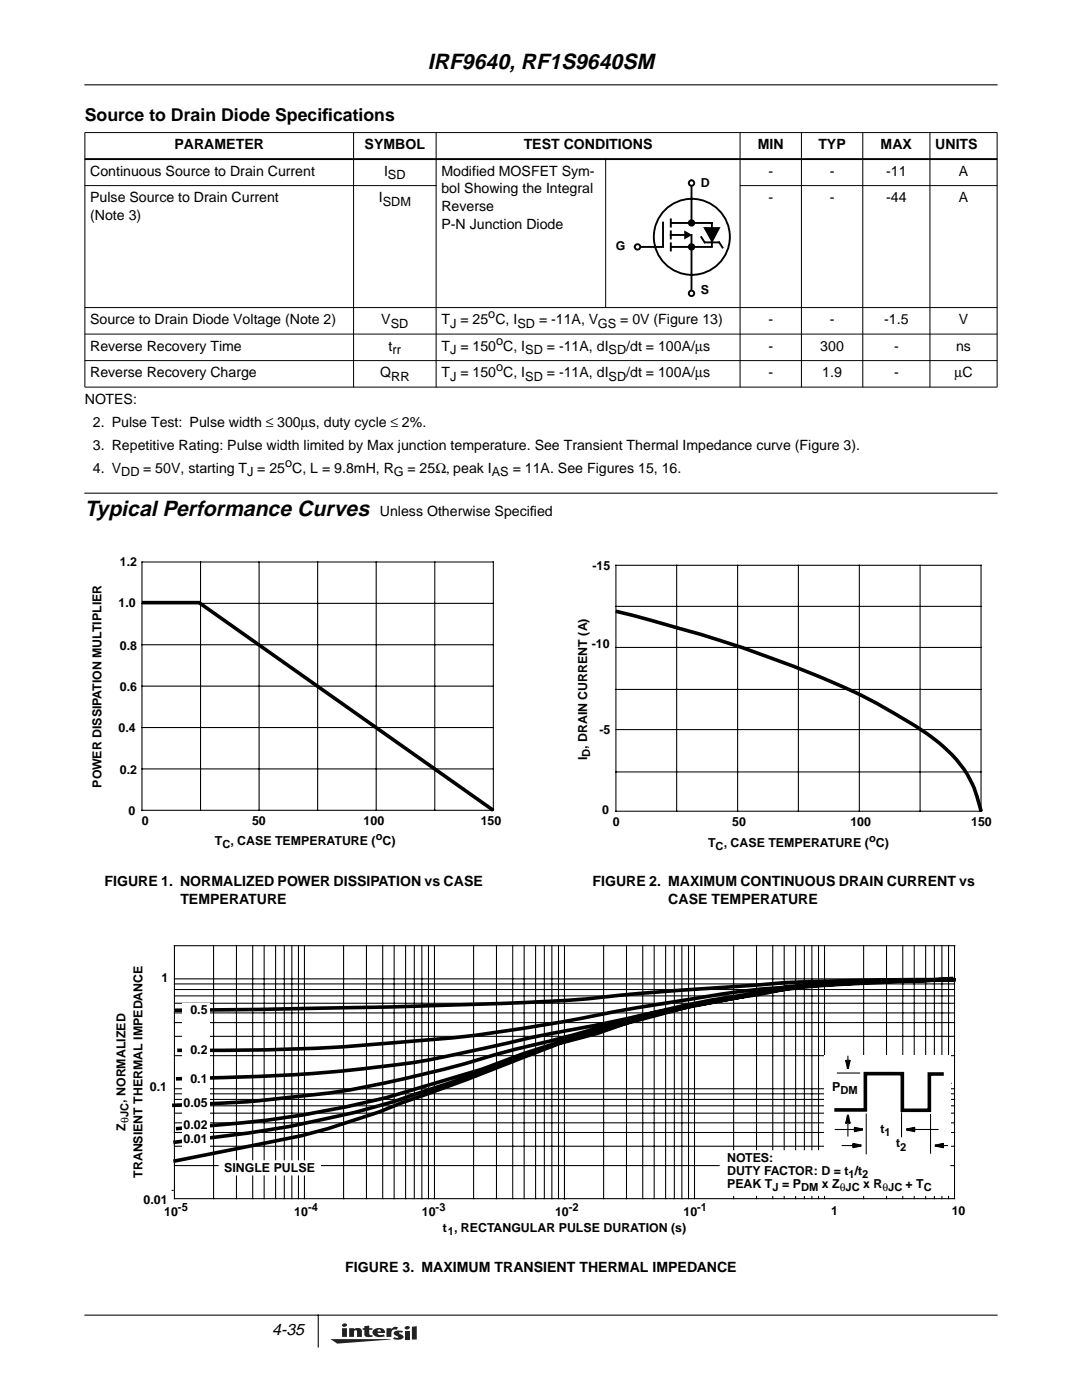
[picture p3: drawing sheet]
<svg xmlns="http://www.w3.org/2000/svg" width="216mm" height="279mm" viewBox="0 0 216 279" stroke-linecap="round" stroke-linejoin="round" font-family="sans-serif">
<path d="M16.9 16.9h182.1M16.9 262.5h182.1M63.5 262.5v6.3" fill="none" stroke="#000" stroke-width=".21"/>
<path d="M65.9 264.1h17.3v4.1h-17.3z" fill-rule="evenodd" fill="#fff"/>
<g fill="#231f20">
<path d="M80.8 264.8a.55 .55 0 0 1 1 .2 .55 .55 0 0 1-.5 .3 .55 .55 0 0 1-.6-.3z"/>
<path d="M65.9 267.2l12.2 .1-10.8 .8z"/>
<path d="M77.1 265.1h1v.2a.93 .93 0 0 1 1.3-.4l-.3 .5a.67 .67 0 0 0-.7 0 .67 .67 0 0 0-.3 .7v.7h-1z"/>
<path d="M69.7 265.1h.9v.2a.96 .96 0 0 1 1.6 .4v1.1h-1v-1.1l-.2-.2-.3 .1-.1 1.2h-.9z"/>
<path d="M72.7 264.7l1-.1v.5h.6v.3h-.6v.9l.3 .2 .3-.1 .1 .3-.6 .1a.87 .87 0 0 1-1.1-.5v-.9h-.3v-.3h.3z"/>
<path d="M80.8 265.6h.9v1.7h-.9z"/>
<path d="M82.2 264.8l1-.1v2.6h-1z"/>
<path d="M78.7 265.8l.6-.2 1.1 .1-.2 .3-.5-.1v.2a.74 .74 0 0 1 .8 .9 1.93 1.93 0 0 1-2.1 .2l.3-.3a.57 .57 0 0 0 .8 0l-.8-.5a.38 .38 0 0 1 0-.6z"/>
<path d="M68.3 265.1v1.7h.9v-1.7zM68.3 264.3l-.1 .2a.5 .5 0 0 0 .6 .3 .5 .5 0 0 0 .4-.5 .64 .64 0 0 0-.9 0z"/>
<path d="M74.5 265.4a.86 .86 0 0 0-.1 .9 .86 .86 0 0 0 .8 .5l1.6-.1-.3-.4-.3 .1a.61 .61 0 0 1-.9-.4h1.5a.93 .93 0 0 0-1.1-1l-.5 .1zM75.5 265.4h.4l.1 .3h-.7z"/>
</g>
<path d="M16.9 98.1h182.1v2.1h-182.1z" fill-rule="evenodd" fill="#fff"/>
<path d="M16.9 98.4h182.1z" fill="#fff" stroke="#000" stroke-width=".21"/>
<g fill="#000" stroke="#000" stroke-width=".2">
<path d="M16.9 37h70.2zM16.9 26.5h182.1zM147.6 37h51.4zM16.9 26.5v50.7zM70.6 26.4v50.9zM87 26.4v50.9zM120.9 31.6v29.8zM147.7 26.4v50.9zM159.9 26.4v50.9zM172.2 26.4v50.9zM185.6 26.4v50.9zM199 26.5v50.7z"/>
<path d="M16.9 61.4h182.1zM16.9 66.7h182.1zM16.9 72h182.1zM16.9 77.3h182.1z"/>
</g>
<path d="M16.9 31.8h182.1z" fill="#000" stroke="#000" stroke-width=".38"/>
<path d="M133.1 41.5a7.6 7.6 0 0 1 5-1.8v7.6v-7.6a7.6 7.6 0 0 1 7.2 9.7 7.6 7.6 0 0 1-11.3 4.2 7.6 7.6 0 0 1-.9-12.1z" fill="#fff"/>
<g fill="none" stroke="#000" stroke-width=".38">
<path d="M138 36v8.5M126.7 49.3h5.6M133.9 43.8v1.4M133.9 46.9h2.6M134 49.3h8M134.1 44.5h7.9M136.7 46.3l1 .6-1 .6zM138 46.9v12.2M139.9 47.3l.7 1M142 44.6v4.5"/>
<circle cx="138" cy="44.5" r=".54"/>
<circle cx="138" cy="49.3" r=".54"/>
<circle cx="138" cy="47.3" r="7.6"/>
</g>
<path d="M136.7 46.3l1 .6-1 .6z" fill="#000"/>
<path d="M132.3 44.4v4.7zM133.9 46.2v1.4zM133.9 48.6v1.4zM140.6 45.5h2.9l-1.4 2.6zM140.7 48.4h2.8zM143.5 48.4l.7 1z" fill="#000" stroke="#000" stroke-width=".38"/>
<path d="M137.5 44.2l.5-.3v.6v-.6a.55 .55 0 0 1 .5 .7 .55 .55 0 0 1-.7 .4 .55 .55 0 0 1-.3-.8zM137.5 49l.5-.3v.6v-.6a.55 .55 0 0 1 .5 .7 .55 .55 0 0 1-.7 .4 .55 .55 0 0 1-.3-.8z" fill="#000"/>
<path d="M137.7 36h.3v.5v-.5a.55 .55 0 0 1 .5 .7 .55 .55 0 0 1-.9 .2 .55 .55 0 0 1 .1-.9z" fill="#fff"/>
<circle cx="138" cy="36.5" r=".54" fill="none" stroke="#000" stroke-width=".38"/>
<path d="M137.7 58.1l.3-.1v.6v-.6a.55 .55 0 0 1 .5 .7 .55 .55 0 0 1-.9 .3 .55 .55 0 0 1 .1-.9z" fill="#fff"/>
<circle cx="138" cy="58.5" r=".54" fill="none" stroke="#000" stroke-width=".38"/>
<path d="M126.7 49l.5-.3v.6v-.6a.55 .55 0 0 1 .6 .7 .55 .55 0 0 1-.8 .4 .55 .55 0 0 1-.3-.8z" fill="#fff"/>
<circle cx="127.2" cy="49.3" r=".54" fill="none" stroke="#000" stroke-width=".38"/>
<g fill="none" stroke="#000" stroke-width=".21">
<path d="M28.3 112.2h70.1v49.5h-70.1zM40 112.2v49.5M51.7 112.2v49.5M63.4 112.2v49.5M75.1 112.2v49.5M86.8 112.2v49.5M122.9 112.8h72.9v49.1h-72.9zM135 112.8v49.1M147.2 112.8v49.1M159.3 112.8v49.1M171.5 112.8v49.1M183.6 112.8v49.1"/>
<path d="M28.3 120.4h70.1M28.3 128.7h70.1M28.3 136.9h70.1M122.9 137.6h72.9M122.9 129.2h72.9M122.9 121h72.9M28.3 145.2h70.1M28.3 153.5h70.1M122.9 154.1h72.9M122.9 145.6h72.9M34.8 188.7v50.5h155.7v-50.5M34.8 198.8h155.7"/>
<path d="M34.8 197.5h155.7M34.8 196.4h155.7M34.8 195.4h155.7M42.6 188.7v50.5M47.2 188.7v50.5M50.4 188.7v50.5M52.7 188.7v50.5M55 188.7v50.5M56.7 188.7v50.5M58.2 188.7v50.5M59.6 188.7v50.5M60.7 188.7v50.5"/>
<path d="M68.6 188.7v50.5M73.1 188.7v50.5M76.4 188.7v50.5M78.6 188.7v50.5M80.9 188.7v50.5M82.7 188.7v50.5M84.2 188.7v50.5M85.5 188.7v50.5M86.7 188.7v50.5M94.5 188.7v50.5M99.1 188.7v50.5M102.3 188.7v50.5"/>
<path d="M104.6 188.7v50.5M106.9 188.7v50.5M108.6 188.7v50.5M110.1 188.7v50.5M111.4 188.7v50.5M112.6 188.7v50.5M120.4 188.7v50.5M125 188.7v50.5M128.3 188.7v50.5M130.5 188.7v50.5M132.8 188.7v50.5M134.6 188.7v50.5"/>
<path d="M136.1 188.7v50.5M137.4 188.7v50.5M138.6 188.7v50.5M146.4 188.7v50.5M151 188.7v50.5M154.2 188.7v50.5M156.5 188.7v50.5M158.8 188.7v50.5M160.5 188.7v50.5M162 188.7v50.5M163.3 188.7v50.5M164.5 188.7v50.5"/>
<path d="M172.3 188.7v50.5M176.9 188.7v50.5M180.1 188.7v50.5M182.4 188.7v50.5M184.7 188.7v50.5M186.4 188.7v50.5M187.9 188.7v50.5M189.3 188.7v50.5M34.8 219.4h155.7M34.8 218.3h155.7M34.8 217.3h155.7M34.8 210.7h155.7"/>
<path d="M34.8 206.8h155.7M34.8 204.1h155.7M34.8 202.2h155.7M34.8 200.2h155.7M34.4 237.6h.1M34.8 232.6h155.7M34.8 228.8h155.7M34.8 226h155.7M34.8 224.1h155.7M34.8 222.2h155.7M34.8 220.7h155.7"/>
</g>
<path d="M28.7 120.3h11l58.4 41.2M123.2 122.1l5.9 1.5 11.4 3.2 7.9 2.6 8.1 2.9 7.7 3 6.7 3 7.5 4a48.4 48.4 0 0 1 12.1 8.8 21.6 21.6 0 0 1 5.2 10.5M189.6 195.5h-5.1a147.9 147.9 0 0 0-37.6 3.7l-8.7 1.5-16.3 4.3-10.4 3.2-7.6 2.6-7.1 2.9-18.1 6.1a239.3 239.3 0 0 1-43.7 8.1M189.8 195.6a500.3 500.3 0 0 0-38.1 1.8l-6.5 .8-10.2 1.7a464.9 464.9 0 0 0-23.6 4.2l-6.4 1a263.2 263.2 0 0 1-28.5 3.2 424.5 424.5 0 0 1-40.8 1.3M189.8 195.3l-7.1 .4a213.4 213.4 0 0 0-27.8 1.8l-13.1 2.5a139.8 139.8 0 0 0-17.5 3.7l-1.4 .4a339.4 339.4 0 0 1-22.8 6 252.6 252.6 0 0 1-34.2 8l-8.5 1a179.9 179.9 0 0 1-19.6 1.4l-3.1 .1M189.8 195.4l-7.8 .4h-11l-14 1.2-8.9 1.9-11.4 2.2-9.7 2.3a297.1 297.1 0 0 0-30.8 10l-7.3 2.2a187.7 187.7 0 0 1-40.5 8.5l-12.9 1.1M190.1 195.5l-17.3 .3-11.9 .8-9.7 1.9-7.4 1-6.1 1.2-7.9 1.8-10.7 3.8-7.3 1.9-18.6 7.2-13 4.7a173.5 173.5 0 0 1-20.1 6.6l-25.1 5M190.2 195.5l-16.5 .1a424 424 0 0 0-31.5 1.6l-16.8 1.3a371.6 371.6 0 0 1-35.2 2.1l-14.8 .4-40.2 .6M190.4 195.5l-8.9 .3a269.6 269.6 0 0 0-24.6 1.6l-4.5 .6a216.6 216.6 0 0 0-27.1 5.2l-6.2 1.4a864.5 864.5 0 0 0-32.1 6.6 286.6 286.6 0 0 1-44 3.9l-7.5 .2" fill="none" stroke="#000" stroke-width=".72"/>
<path d="M43.7 231.7h20.2v2.8h-20.2z" fill-rule="evenodd" fill="#fff" stroke="#fff" stroke-width=".21"/>
<path d="M36.3 200.2h5.5v28.8h-5.5z" fill-rule="evenodd" fill="#fff"/>
<path d="M183.7 216.2h6.1" fill="none" stroke="#000" stroke-width=".21"/>
<path d="M164.5 210.5h25.2v20.3h-25.2z" fill-rule="evenodd" fill="#fff"/>
<path d="M188 214.3h-2.6v7.3h-5.2M166.8 221.5h5.9v-7.2h7.4v7.3" fill="none" stroke="#000" stroke-width=".72"/>
<path d="M34.8 188.7h155.7M167.1 214.1h4.4M169.2 210.8v1.4M166.7 225.4h4.4M168 228.6h2.8M169.2 223.6v3.1M172.8 222.3v8M179.9 222.1v4.8M181.9 225.4h5.3M185.7 222.4v7.7M187.7 228.6h1.4" fill="none" stroke="#000" stroke-width=".21"/>
<path d="M168.8 211.6l.4 .6 .4-.6-.4 1.7zM169.2 222.5l.4 1.7-.4-.6-.4 .6zM170.1 228.3l1.8 .3-1.8 .4 .7-.4zM170.4 225l1.8 .4-1.8 .4 .7-.4zM180.8 225.4l1.8-.4-.7 .4 .7 .4zM186.6 228.6l1.7-.3-.6 .3 .6 .4z" fill="none" stroke="#000" stroke-width=".38"/>
<path d="M168.8 211.6l.4 .6 .4-.6-.4 1.7zM169.2 222.5l.4 1.7-.4-.6-.4 .6zM170.1 228.3l1.8 .3-1.8 .4 .7-.4zM170.4 225l1.8 .4-1.8 .4 .7-.4zM180.8 225.4l1.8-.4-.7 .4 .7 .4zM186.6 228.6l1.7-.3-.6 .3 .6 .4z" fill="#000"/>
<path d="M143.7 229.7h45.8v8.9h-45.8z" fill-rule="evenodd" fill="#fff" stroke="#fff" stroke-width=".21"/>
<g font-size="4.3">
<text x="85.4" y="13.8">IRF9640, RF1S9640SM</text>
<text x="16.9" y="103">Typical Performance Curves</text>
</g>
<g font-size="3.5">
<text x="16.9" y="24.2">Source to Drain Diode Specif</text>
<text x="64.3" y="24.2">ications</text>
</g>
<text font-size="3.2" x="54.3" y="266.5">4-35</text>
<g font-size="2.8">
<text x="34.8" y="29.7">PARAMETER</text>
<text x="72.8" y="29.7">SYMBOL</text>
<text x="104.5" y="29.7">TEST CONDITIONS</text>
<text x="151.2" y="29.7">MIN</text>
<text x="163.3" y="29.7">TYP</text>
<text x="175.7" y="29.7">MAX</text>
<text x="186.6" y="29.7">UNITS</text>
<text x="18" y="35">Continuous Source to Drain Current</text>
<text x="76.6" y="35">I</text>
<text x="88.1" y="35">Modified MOSFET Sym-</text>
<text x="153.3" y="35">-</text>
<text x="165.6" y="35">-</text>
<text x="176.8" y="35">-11</text>
<text x="191.3" y="35">A</text>
<text x="18" y="40.3">Pulse Source to Drain Current</text>
<text x="75.6" y="40.3">I</text>
<text x="88.1" y="38.6">bol Showing the Integral</text>
<text x="153.3" y="40.3">-</text>
<text x="165.6" y="40.3">-</text>
<text x="176.8" y="40.3">-44</text>
<text x="191.3" y="40.3">A</text>
<text x="18" y="43.9">(Note 3)</text>
<text x="88.1" y="42.1">Reverse</text>
<text x="88.1" y="45.6">P-N Junction Diode</text>
<text x="18" y="64.7">Source to Drain Diode Voltage (Note 2)</text>
<text x="76.1" y="64.7">V</text>
<text x="88.1" y="64.7">T</text>
<text x="153.3" y="64.7">-</text>
<text x="165.6" y="64.7">-</text>
<text x="176.4" y="64.7">-1.5</text>
<text x="191.3" y="64.7">V</text>
<text x="18" y="70">Reverse Recovery Time</text>
<text x="77.6" y="70">t</text>
<text x="88.1" y="70">T</text>
<text x="153.3" y="70">-</text>
<text x="163.7" y="70">300</text>
<text x="178.4" y="70">-</text>
<text x="190.8" y="70">ns</text>
<text x="18" y="75.3">Reverse Recovery Charge</text>
<text x="75.9" y="75.3">Q</text>
<text x="88.1" y="75.3">T</text>
<text x="91.9" y="75.3">= 150 C, I</text>
<text x="109.1" y="75.3">= -11A, dI</text>
<text x="125" y="75.3">/dt = 100A/µs</text>
<text x="153.3" y="75.3">-</text>
<text x="164.1" y="75.3">1.9</text>
<text x="178.4" y="75.3">-</text>
<text x="190.4" y="75.3">µC</text>
<text x="16.9" y="80.5">NOTES:</text>
<text x="18.5" y="85.1">2. Pulse Test: Pulse width ≤ 300µs, duty cycle ≤ 2%.</text>
<text x="18.5" y="89.7">3. Repetitive Rating: Pulse width limited by Max junction temperature. See Transient Thermal Impedance curve (Figure 3).</text>
<text x="18.5" y="94.3">4. V</text>
<text x="75.8" y="103">Unless Otherwise Specif</text>
<text x="105.8" y="103">ied</text>
<text x="20.8" y="176.9">FIGURE 1. NORMALIZED POWER DISSIPATION vs CASE</text>
<text x="118.2" y="176.9">FIGURE 2. MAXIMUM CONTINUOUS DRAIN CURRENT vs</text>
<text x="36" y="180.4">TEMPERATURE</text>
<text x="133.3" y="180.4">CASE TEMPERATURE</text>
<text x="68.9" y="253.8">FIGURE 3. MAXIMUM TRANSIENT THERMAL IMPEDANCE</text>
</g>
<g font-size="2.5">
<text x="77.4" y="35.7">SD</text>
<text x="76.4" y="41">SDM</text>
<text x="139.8" y="37.4">D</text>
<text x="122.9" y="49.9">G</text>
<text x="139.8" y="58.7">S</text>
<text x="78" y="65.4">SD</text>
<text x="89.8" y="65.4">J = 25 C, ISD = -11A, VGS = 0V (Figure 13)</text>
<text x="97.4" y="63.5">o</text>
<text x="78.3" y="70.7">rr</text>
<text x="89.8" y="70.7">J = 150 C, ISD = -11A, dISD/dt = 100A/µs</text>
<text x="99" y="68.8">o</text>
<text x="78.1" y="76">RR</text>
<text x="89.8" y="76">J</text>
<text x="99" y="74.1">o</text>
<text x="104.8" y="76">SD</text>
<text x="121.4" y="76">SD</text>
<text x="24.2" y="95">DD = 50V, starting TJ = 25 C, L = 9.8mH, RG = 25Ω, peak IAS = 11A. See Figures 15, 16.</text>
<text x="56.9" y="93.2">o</text>
<text x="23.9" y="112.9">1.2</text>
<text x="118.2" y="113.7">-15</text>
<text x="23.7" y="121.1">1.0</text>
<text x="23.9" y="129.7">0.8</text>
<text x="118.1" y="129.3">-10</text>
<text x="23.9" y="137.9">0.6</text>
<text x="23.7" y="146.2">0.4</text>
<text x="119.6" y="146.6">-5</text>
<text x="23.9" y="154.4">0.2</text>
<text x="117.1" y="151.7" transform="rotate(-90 117.1 151.7)">I</text>
<text x="20.3" y="157.2" transform="rotate(-90 20.3 157.2)">POWER DISSIPATION MULTIPLIER</text>
<text x="25.7" y="162.6">0</text>
<text x="28.3" y="164.7">0</text>
<text x="50.3" y="164.7">50</text>
<text x="72.6" y="164.7">100</text>
<text x="95.9" y="164.7">150</text>
<text x="120.1" y="162.5">0</text>
<text x="122.3" y="164.9">0</text>
<text x="146.1" y="164.9">50</text>
<text x="169.7" y="164.9">100</text>
<text x="193.8" y="164.9">150</text>
<text x="42.9" y="168.6">T</text>
<text x="141.3" y="169">T , CASE TEMPERATURE ( C)</text>
<text x="32.2" y="196">1</text>
<text x="38" y="202.4">0.5</text>
<text x="38" y="210.3">0.2</text>
<text x="25" y="220.1" transform="rotate(-90 25 220.1)">, NORMALIZED</text>
<text x="29.9" y="217.8">0.1</text>
<text x="36.6" y="220.9">0.05</text>
<text x="38" y="216.1">0.1</text>
<text x="166" y="217.6">P</text>
<text x="25" y="225.6" transform="rotate(-90 25 225.6)">Z</text>
<text x="36.6" y="225.2">0.02</text>
<text x="175.7" y="226.1">t</text>
<text x="36.6" y="228.2">0.01</text>
<text x="44.7" y="233.9">SINGLE PULSE</text>
<text x="145.1" y="232">NOTES:</text>
<text x="178.8" y="229">t</text>
<text x="28.5" y="235.1" transform="rotate(-90 28.5 235.1)">TRANSIENT THERMAL IMPEDANCE</text>
<text x="145.1" y="237">PEAK T</text>
<text x="145.1" y="234.5">DUTY FACTOR: D = t</text>
<text x="164" y="237">x Z</text>
<text x="180.7" y="237">+ T</text>
<text x="28.6" y="240.2">0.01</text>
<text x="32.8" y="242.6">10</text>
<text x="58.7" y="242.6">10</text>
<text x="84.2" y="242.6">10</text>
<text x="88.3" y="245.9">t , RECTANGULAR PULSE DURATION (s)</text>
<text x="110.8" y="242.6">10</text>
<text x="136.4" y="242.6">10</text>
<text x="165.8" y="242.5">1</text>
<text x="189.9" y="242.5">10</text>
</g>
<g font-size="2.2">
<text x="117.8" y="151" transform="rotate(-90 117.8 151)">D, DRAIN CURRENT (A)</text>
<text x="75" y="167.6">o</text>
<text x="173.4" y="168">o</text>
<text x="44.4" y="169.2">C, CASE TEMPERATURE ( C)</text>
<text x="142.8" y="169.6">C</text>
<text x="167.7" y="218.3">DM</text>
<text x="25.6" y="224.1" transform="rotate(-90 25.6 224.1)">θJC</text>
<text x="176.5" y="226.8">1</text>
<text x="179.6" y="229.6">2</text>
<text x="154.1" y="237.7">J = PDM</text>
<text x="167.6" y="237.7">θJC x Rθ</text>
<text x="169.3" y="235.1">1/t2</text>
<text x="177.2" y="237.7">JC</text>
<text x="184.3" y="237.7">C</text>
<text x="35.5" y="241.6">-5</text>
<text x="61.5" y="241.6">-4</text>
<text x="86.9" y="241.6">-3</text>
<text x="113.5" y="241.6">-2</text>
<text x="139.1" y="241.6">-1</text>
<text x="89.4" y="246.5">1</text>
</g>
</svg>
